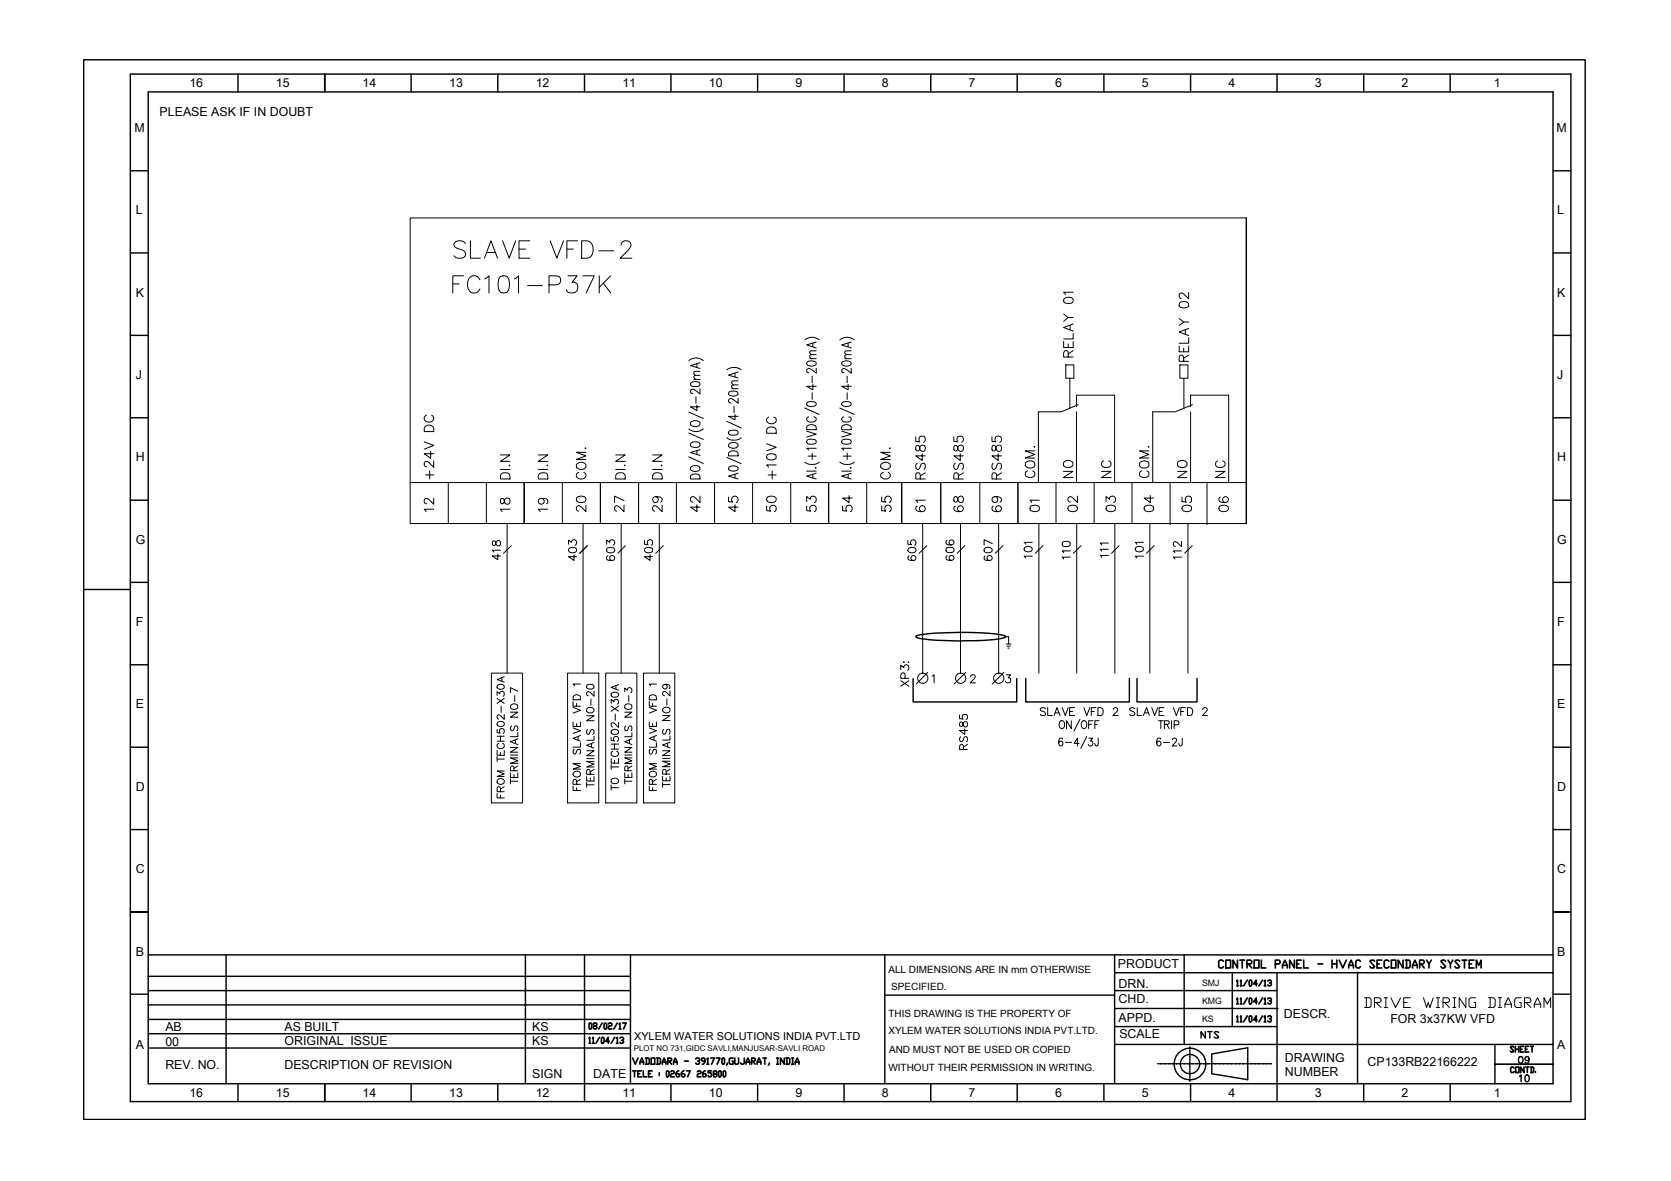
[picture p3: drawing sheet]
<svg xmlns="http://www.w3.org/2000/svg" width="297mm" height="210mm" viewBox="0 0 297 210" stroke-linecap="round" stroke-linejoin="round" font-family="sans-serif">
<!-- layer: 0 -->
<g fill="none" stroke="#000" stroke-width=".25">
<path d="M14.9 10.6h266.9v188.4h-266.9zM23.2 13.2h256v182.6h-256zM26.3 16.3h249.8v176.3h-249.8zM42.3 13.2v3.1M57.7 13.2v3.1v-3.1M73.1 13.2v3.1M88.5 13.2v3.1M103.9 13.2v3.1M119.3 13.2v3.1M134.7 13.2v3.1M150 13.2v3.1M165.5 13.2v3.1"/>
<path d="M180.8 13.2v3.1M196.2 13.2v3.1M211.6 13.2v3.1M227 13.2v3.1M242.4 13.2v3.1M257.8 13.2v3.1M23.2 30.4h3.1M221.5 38.7v54.3M276.1 30.4h3.1M23.2 59.6h3.1M23.2 45h3.1M276.1 59.6h3.1"/>
<path d="M276.1 45h3.1M23.2 74.3h3.1M276.1 74.3h3.1M23.2 88.9h3.1M276.1 88.9h3.1M14.9 104.8h8.3M23.2 118.2h3.1M23.2 103.5h3.1M162.8 113.1l.3-.2a54.7 54.7 0 0 1 15.2 0l.5 .3a9.6 9.6 0 0 1-4.2 .6 56.7 56.7 0 0 1-11.5-.4l-.3-.2zM276.1 118.2h3.1M276.1 103.5h3.1M23.2 132.8h3.1"/>
<path d="M162.3 120.6v4.2h18.4v-4.2M182.3 120.6v4.2h18.5v-4.2M202.1 120.6v4.2h10.7v-4.2M276.1 132.8h3.1M23.2 147.4h3.1M276.1 147.4h3.1M23.2 176.7h3.1M26.3 162.1h-3.1h3.1M26.3 173.5h85.8M26.3 176.1h85.8M26.3 178.6h85.8M26.3 169.7h249.8"/>
<path d="M40.2 169.7v22.9M93.4 169.7v22.9M103.9 169.7v26.1M112.1 169.7v22.9M157.3 169.7v22.9M157.3 176.9h40.8M198.1 176.1h28.9M198.1 172.9h78M198.1 179.2h29.1M198.1 169.8v22.8M210.5 169.7v15.9M219 173.1v9.4"/>
<path d="M227 172.9v22.9M241.3 172.8v19.8M276.1 176.7h3.1M279.2 162.1h-3.1h3.1M26.3 181.2h85.8M26.3 183.7h85.8M26.3 186.3h85.8M42.3 192.6v3.2M57.7 192.6v3.2v-3.2M73.1 192.6v3.2M88.5 192.6v3.2M119.3 192.6v3.2"/>
<path d="M134.7 192.6v3.2M150 192.6v3.2M165.5 192.6v3.2M180.8 192.6v3.2M196.2 192.6v3.2M198.1 182.5h28.9M198.1 185.6h78M205.8 189.1h.2M206.2 189.1h.1M206.3 189.1h.4M206.9 189.1h.1M207.1 189.1h.3"/>
<path d="M207.6 189.1h.1M207.7 189.1h.4M208.3 189.1h.1M208.5 189.1h.3M209 189.1h.1M209.1 189.1h.4M209.6 189.1h.1M209.9 189.1h.3M210.4 189.1h.1M210.5 189.1h.4M211 189.1h.1M211.2 189.1h.4"/>
<path d="M211.5 186.1v.3M211.5 186.6v.4M211.5 187.2v.3M211.5 187.7v.3M211.5 188.2v.3M211.5 188.7v.4M211.5 189.2v.4M211.5 189.7v.4M211.5 190.3v.3M211.5 190.8v.3M211.5 191.3v.3M211.5 191.9v.3"/>
<path d="M211.6 192.6v3.2M211.8 189.1h.1M211.9 189.1h.4M212.4 189.1h.1M212.6 189.1h.4M213.2 189.1h.1M213.3 189.1h.4M213.8 189.1h.1M214 189.1h.3M214.3 183.3v1.2l-.8-1.2v1.2M214.6 189.1h.1M214.7 183.3h.7"/>
<path d="M214.7 189.1h.4M215.1 183.3v1.2M215.2 189.1h.1M215.4 187.3l6.4-1.1v5.7l-6.4-1.1zM215.4 189.1h.3M215.9 189.1h.1M216.1 189.1h.4M216.6 189.1h.1M216.6 183.5l-.2-.2h-.4l-.2 .2 .8 .8-.2 .2h-.4l-.2-.2M216.8 189.1h.3M217.3 189.1h.1M217.5 189.1h.4"/>
<path d="M218 189.1h.1M218.2 189.1h.3M218.7 189.1h.1M218.9 189.1h.3M219.4 189.1h.1M219.6 189.1h.3M220.1 189.1h.1M220.3 189.1h.3M220.8 189.1h.1M221 189.1h.3M221.5 189.1h.1M221.7 189.1h.3"/>
<path d="M222.2 189.1h.1M222.3 189.1h.4M222.9 189.1h.1M223.1 189.1h.3M223.6 189.1h.1M223.7 189.1h.4M224.3 189.1h.1M224.5 189.1h.3M225 189.1h.1M225.1 189.1h.4M225.7 189.1h.1M225.9 189.1h.1"/>
<path d="M242.4 192.6v3.2M257.8 192.6v3.2M265.7 185.6v7M270.1 191.3l.3-.2v1.2M270.1 187.8h.3a.68 .68 0 0 1 0 1.2l-.3-.1-.1-.1-.1-.5zM271.2 191.1h.2a.65 .65 0 0 1 .4 .6 .65 .65 0 0 1-.4 .6 .77 .77 0 0 1-.2-1.2zM271.8 188.2a.36 .36 0 0 1-.5 .3 .36 .36 0 0 1-.1-.6 .36 .36 0 0 1 .6 .1v.2a.54 .54 0 0 1-.5 .8l-.2-.2"/>
<circle cx="211.5" cy="189.1" r="1.71"/>
<circle cx="211.5" cy="189.1" r="2.81"/>
</g>
<!-- layer: TEXT -->
<g fill="none" stroke="#000" stroke-width=".3">
<path d="M217.5 170.9l-.2-.3h-.5l-.2 .3v.9l.2 .2h.5l.2-.2M217.9 170.6h.9v1.4h-.9zM219.9 174.4l.1-.2v1M219.9 177.5l.1-.1v1M219.9 175.2h.2M219.9 178.4h.2M220 170.6v1.4l-.8-1.4v1.4M220.4 170.6h.8M220.5 174.4l.1-.2v1M220.5 177.5l.1-.1v1M220.5 175.2h.3M220.5 178.4h.3"/>
<path d="M220.8 170.6v1.4M221.7 171.3h.6l.2-.2v-.2l-.2-.3h-.6v1.4M221.7 174.2l-.6 1M221.7 177.4l-.6 1M221.9 171.3l.6 .7M222.2 174.2l.3 .2v.6l-.2 .2-.2-.2v-.6zM222.2 177.4l.3 .1v.7l-.2 .2h-.1l-.1-.2v-.7zM222.9 170.6h.9v1.4h-.9zM223.4 174.9h-.6l.5-.7v1M223.4 178.1h-.6l.5-.7v1M224.2 170.6v1.4h.8M224.4 174.2l-.6 1"/>
<path d="M224.4 177.4l-.6 1M224.7 174.4l.2-.2v1M224.7 177.5l.2-.1v1M224.7 175.2h.3M224.7 178.4h.3M225.4 174.4l.1-.2h.3l.2 .2v.1l-.3 .2M225.4 177.5l.1-.1h.3l.2 .1v.2l-.3 .2M225.8 174.7l.2 .2-.2 .3h-.3l-.1-.2M225.8 177.9l.2 .2-.2 .3h-.3l-.1-.2M226.7 171.3h.6l.3-.2v-.2l-.3-.3h-.6v1.4M228 172v-.4l.4-1 .4 1v.4M228 171.6h.8"/>
<path d="M230.1 170.6v1.4l-.9-1.4v1.4M230.5 171.3h.4M231.3 170.6h-.8v1.4h.8M231.7 170.6v1.4h.9M234.3 171.3h.8M236.8 171.3h.8M236.8 170.6v1.4M237.6 170.6v1.4M238.1 170.6l.6 1.4 .6-1.4M239.7 172v-.4l.5-1 .4 1v.4M239.7 171.6h.9M241.8 170.9l-.1-.3h-.5l-.2 .3v.9l.2 .2h.5l.1-.2"/>
<path d="M244.4 170.9l-.2-.3h-.5l-.2 .3 .9 .9-.2 .2h-.5l-.2-.2M244.8 171.3h.4M245.6 170.6h-.8v1.4h.8M246.9 170.9l-.2-.3h-.4l-.2 .3v.9l.2 .2h.4l.2-.2M247.3 170.6h.8v1.4h-.8zM249.4 170.6v1.4l-.8-1.4v1.4M249.8 170.6h.7l.2 .3v.9l-.2 .2h-.7M250 170.6v1.4M251.1 172v-.4l.4-1 .4 1v.4M251.1 171.6h.8M252.4 171.3h.6l.2-.4-.2-.3h-.6v1.4M252.6 171.3l.6 .7"/>
<path d="M253.6 170.6l.4 .7v.7M254.4 170.6l-.4 .7M257 170.9l-.2-.3h-.5l-.2 .3 .9 .9-.2 .2h-.5l-.2-.2M257.4 170.6l.4 .7v.7M258.2 170.6l-.4 .7M259.5 170.9l-.2-.3h-.5l-.2 .3 .9 .9-.2 .2h-.5l-.2-.2M259.9 170.6h.8M260.3 170.6v1.4M261.2 171.3h.4M262 170.6h-.8v1.4h.8M262.4 172v-1.4l.5 1 .4-1v1.4M104.7 184.5l.1-.1v1"/>
<path d="M104.7 185.4h.3M104.8 181.8l.4 .2v.7l-.2 .2-.3-.2v-.7zM105.3 184.5l.2-.1v1M105.3 185.4h.3M105.6 182.3l-.1-.3 .1-.2h.3l.2 .4-.2 .1h-.3l-.1 .2 .1 .4h.3l.2-.2-.2-.4M106.6 184.4l-.7 1M107 184.4l.4 .1v.8l-.2 .1-.3-.1v-.8zM107 181.8l-.6 1.1M107.4 182l.1-.2 .3 .2v.7l-.1 .2-.3-.2zM108.1 182l.2-.2h.3l.2 .2-.2 .3h-.3l-.2 .2v.4h.7M108.3 185.1h-.6l.4-.7v1M109.3 184.4l-.7 1"/>
<path d="M109.6 184.5l.1-.1v1M109.6 185.4h.3M109.7 181.8l-.6 1.1M110 182l.2-.2v1.1M110 182.9h.4M110.2 184.5l.2-.1h.3l.1 .1-.1 .4h-.2M110.7 184.9l.1 .2-.1 .3h-.3l-.2-.1M110.7 181.8h.6l-.5 1.1M112.5 188l.4 1.1 .5-1.1M112.5 190.3h.6M112.8 190.3v1.1M113.4 190.8h.3"/>
<path d="M113.8 189.1v-.3l.3-.8 .3 .8v.3M113.8 188.8h.6M114 190.3h-.6v1.1h.6M114.4 190.3v1.1h.6M114.7 188h.5l.2 .2v.7l-.2 .2h-.5M114.9 188v1.1M115.3 190.8h.3M115.8 188h.6v1.1h-.6zM115.9 190.3h-.6v1.1h.6M116.7 188h.5l.2 .2v.7l-.2 .2h-.5M116.9 188v1.1M117.2 190.7v.1"/>
<path d="M117.2 191v.2M117.7 189.1v-.3l.3-.8 .4 .8v.3M117.7 188.8h.7M118.6 190.3l.3 .2v.7l-.1 .2h-.2l-.1-.2v-.7zM118.7 188.6h.5l.2-.4-.2-.2h-.5v1.1M118.9 188.6l.5 .5M119.2 190.5l.2-.2h.3l.2 .2-.2 .3h-.3l-.2 .2v.4h.7M119.7 189.1v-.3l.3-.8 .4 .8v.3M119.7 188.8h.7M120.7 190.3h-.2l-.3 .4 .1 .7h.4l.1-.2-.1-.4h-.5M121.6 190.3h-.2l-.3 .4v.5l.2 .2h.3l.2-.4-.2-.2h-.5M121.7 188.6h.7"/>
<path d="M122.1 190.3h.6l-.5 1.1M123.7 188.2l.1-.2h.4l.1 .2-.1 .4h-.2M124 190.5l.1-.2h.3l.2 .2-.2 .3h-.3l-.1 .2v.4h.6M124.2 188.6l.1 .2-.1 .3h-.4l-.1-.2M125.3 188.6h-.4l-.2-.4 .2-.2h.3l.1 .2v.6l-.3 .3h-.1M125.4 190.3l-.5 .4v.5l.2 .2h.3l.1-.4-.1-.2h-.5M125.7 188.2l.1-.2v1.1M125.7 189.1h.3M126.3 188h.7l-.5 1.1M126.5 190.3h-.6v.4h.4l.2 .1-.2 .6h-.3l-.1-.2M127 190.8l-.2-.3 .2-.2h.3l.1 .4-.6 .3 .2 .4h.3l.1-.2-.1-.4M127.3 188h.7l-.5 1.1"/>
<path d="M127.7 190.5l.2-.2 .3 .2v.7l-.1 .2h-.2l-.2-.2zM128.3 188.2l.2-.2 .3 .2v.7l-.1 .2h-.2l-.2-.2zM128.5 190.5l.2-.2 .3 .2v.7l-.2 .2-.3-.2zM129.3 188.9l-.2 .4M130.3 188h-.5l-.2 .2v.7l.2 .2h.5v-.5h-.2M130.6 188v.9l.2 .2h.3l.2-.2v-.9M132.3 188v.9l-.2 .2h-.3l-.2-.2M132.6 189.1v-.3l.3-.8 .4 .8v.3M132.6 188.8h.7M133.6 188.6h.5l.2-.2-.2-.4h-.5v1.1M133.8 188.6l.5 .5M134.6 189.1v-.3l.3-.8 .4 .8v.3"/>
<path d="M134.6 188.8h.7M135.6 188h.6M135.9 188v1.1M136.8 188.9l-.2 .4M138.1 189.1h.3M138.1 188h.3M138.2 188v1.1M139.4 188v1.1l-.7-1.1v1.1M139.7 188h.5l.2 .2v.7l-.2 .2h-.5M139.9 188v1.1M140.7 189.1h.4M140.7 188h.4"/>
<path d="M140.9 188v1.1M141.4 189.1v-.3l.3-.8 .3 .8v.3M141.4 188.8h.6M219.9 180.7l.1-.1v1M219.9 181.6h.2M220.5 180.7l.1-.1v1M220.5 181.6h.3M221.7 180.6l-.6 1M222.2 180.6l.3 .1v.7l-.2 .2-.2-.2v-.7zM223.4 181.3h-.6l.5-.7v1M224.4 180.6l-.6 1M224.7 180.7l.2-.1v1"/>
<path d="M224.7 181.6h.3M225.4 180.7l.1-.1h.3l.2 .1v.2l-.3 .2M225.8 181.1l.2 .2-.2 .3h-.3l-.1-.2M265.7 189.1h10.4M269.1 186.1l-.1-.1h-.3l-.2 .1 .6 .7-.1 .2h-.3l-.2-.2M269.1 189.8l-.1-.1h-.3l-.2 .1v.7l.2 .1h.3l.1-.1M269.4 186v1M269.4 186.5h.6M269.4 189.7h.6v.9h-.6zM270 186v1M270.3 186.5h.3M270.9 186h-.6v1h.6"/>
<path d="M270.9 189.7v.9l-.6-.9v.9M271.2 186.5h.3M271.2 189.7h.6M271.5 189.7v.9M271.8 186h-.6v1h.6M272 186h.6M272.1 189.7h.4l.1 .1v.7l-.1 .1h-.4M272.2 189.7v.9M272.3 186v1M272.9 190.5v.1"/>
</g>
<!-- layer: 0 -->
<g fill="none" stroke="#000" stroke-width=".18">
<path d="M221.5 38.7h-148.6v54.3h148.6M80.5 50.5h1.1M82.4 49h-1.9v3.1M82.7 43.3a1.28 1.28 0 0 0-2 0 .75 .75 0 0 0 .6 .9l.8 .2a.82 .82 0 0 1 .6 1.1 1.36 1.36 0 0 1-2 0M83.6 42.8v3.1h1.8M85.3 49.7a1.14 1.14 0 0 0-1.3-.7 1.14 1.14 0 0 0-.9 1.2 1.4 1.4 0 0 0 1.5 1.9l.3-.2 .4-.5M86.1 45.9l1.2-3.1 1.1 3.1M86.2 49.6l.7-.6v3.1M86.5 44.9h1.5M89 49.1a1.07 1.07 0 0 1 1.4 .5 2.75 2.75 0 0 1-.3 2.3 1.05 1.05 0 0 1-1.4-.4 2.68 2.68 0 0 1 .3-2.4zM89.3 42.8l1.2 3.1 1.2-3.1M91.5 49.6l.7-.6v3.1"/>
<path d="M92.3 44.3h1.1M93.8 50.8h2.6M94.2 42.8h-1.9v3.1h1.9M97.6 50.6h1.3a.84 .84 0 0 0 .8-1l-.3-.5-.5-.1h-1.3v3.1M97.8 42.8l1.2 3.1 1.2-3.1M100.8 44.3h1.1M101 49h1.6l-.9 1.2a.99 .99 0 0 1 1 1.1 .99 .99 0 0 1-1.3 .8l-.4-.2-.3-.4M102.7 42.8h-1.9v3.1M103.4 42.8h1a1.75 1.75 0 0 1 .4 3l-.4 .1h-1zM103.6 49h2l-1.4 3.1M106.4 44.6h2.7M106.5 49v3.1"/>
<path d="M107.2 50.3l1.4 1.8M108.6 49l-2.1 2.1M110.4 43.6a.72 .72 0 0 1 .6-.8 .93 .93 0 0 1 1.2 .6v.3l-.5 .7-1.4 1.5h2M189.1 55.8l.8 .6-.8 .7M189.2 53.1a1.08 1.08 0 0 1 1.6 .2l-.1 .4-.2 .2h-1.1a.54 .54 0 0 1-.2-.8zM189.9 56.4h.9M190.2 57.8v.8M190.8 59.3v.9h-1.7M190.8 57.6l-1.7 .6 1.7 .6M190.8 51.9h-1.7l.3 .4M209.6 56.6l.8 .6-.8 .7M209.7 53.8a1.06 1.06 0 0 1 1.6 .3v.2a1 1 0 0 1-1.7 0z"/>
<path d="M210.4 57.2h.9M210.7 58.6v.8M211.3 58.4l-1.7 .6 1.7 .6M211.3 52v1.1l-.8-.8a.55 .55 0 0 0-.8-.1l-.1 .5 .1 .3h.3M75.4 78.5l1.7 .7-1.7 .6M75.5 75.9a.94 .94 0 0 1 1.6 .2v.6h-1.7zM75.8 73.8a.63 .63 0 0 0-.4 .7 .63 .63 0 0 0 .6 .5 .75 .75 0 0 0 .8-.2 .75 .75 0 0 0 .2-.8l-.3-.2M104.1 79.6l.1 .1h-.2M122.4 76.2a1.99 1.99 0 0 0 2.6 0M122.4 64.1a1.99 1.99 0 0 1 2.6 0M122.4 77l2.6 1.1M122.4 73.2l2.6 1.2"/>
<path d="M122.8 78.8a1.13 1.13 0 0 1 1.6 .1 .9 .9 0 0 1-1.4 .5l-.3-.2zM122.8 75a1.13 1.13 0 0 1 1.6 .1v.3a1.09 1.09 0 0 1-1.7 0zM122.8 68a1.23 1.23 0 0 1 1.6 .2l-.1 .3-.6 .2a.79 .79 0 0 1-1-.4zM123.3 67.4h1.1M123.7 70.5v1.2M123.9 72v1l-1.2-.7h1.7M123.9 64.6v.7M124.4 79.9l-1.7 .5 1.7 .5M124.4 69.1v.9l-1-.8a.41 .41 0 0 0-.6 .2 .41 .41 0 0 0 .3 .5h.1M124.4 66.7l-1 .1-.1 .3 .3 .3M124.4 66l-1 .1-.1 .3 .3 .3M124.4 64.5l-1.7 .5 1.7 .5"/>
<path d="M129.2 77.8a2.09 2.09 0 0 0 2.6 0M129.2 65.7a2.09 2.09 0 0 1 2.6 0M129.2 74.9l2.6 1.2M129.6 78.9a1.13 1.13 0 0 1 1.6 .1 .9 .9 0 0 1-1.4 .5l-.3-.2zM129.6 76.6l.6-.1a.72 .72 0 0 1 1 .5 .79 .79 0 0 1-1 .3l-.6-.1zM129.6 69.7l.6-.2a.72 .72 0 0 1 1 .5 1.12 1.12 0 0 1-1.7 0zM130.1 69.1h1.1M130.5 72.2v1.2M130.7 73.7v.9l-1.2-.6h1.7M130.7 66.3v.7M131.2 70.8v.9l-.8-.7a.5 .5 0 0 0-.9 .1l.1 .4 .3 .1M131.2 68.4l-1.1 .1v.3l.3 .3"/>
<path d="M131.2 67.7h-1.1v.4l.3 .3M131.2 66.1l-1.7 .6 1.7 .5M136.3 78.9l1.7 .6-1.7 .6M136.4 76.2a.92 .92 0 0 1 1.1-.2 .92 .92 0 0 1 .5 1h-1.7zM136.7 74.1a.58 .58 0 0 0-.3 .9 1.01 1.01 0 0 0 1.6-.2l-.1-.5-.3-.2M143.1 60.4a2 2 0 0 1 2.5 0M143.1 72.5l2.5 1.2M143.4 76.6l1.7 .6-1.7 .5M143.5 78.2l.6-.1a.72 .72 0 0 1 1 .5 .79 .79 0 0 1-1 .4l-.4-.1a.43 .43 0 0 1-.2-.7zM143.5 75.7a1.05 1.05 0 0 1 1.6 .2v.5h-1.7zM143.5 71.5l.6-.1a.72 .72 0 0 1 1 .5 1.12 1.12 0 0 1-1.7 0zM143.5 64.3a1.23 1.23 0 0 1 1.6 .2v.1a1.05 1.05 0 0 1-1.7 0z"/>
<path d="M143.8 74.1a.43 .43 0 0 0-.3 .7 1.13 1.13 0 0 0 1.6-.2 .45 .45 0 0 0-.4-.5M143.9 63.8h1.2M144.4 66.8v1.2M144.4 69.8v1.2M144.5 68.3v1l-1.1-.6h1.7M144.5 61v.6M145.1 79.7h-1.7l.3 .3M145.1 65.4v.9a2.21 2.21 0 0 0-1.4-.8l-.3 .2v.3l.4 .3M145.1 63l-1.1 .1-.1 .4 .4 .3M145.1 62.4h-1.1l-.1 .3 .4 .3M145.1 60.8l-1.7 .5 1.7 .5M149.3 60.4a2 2 0 0 1 2.6 0"/>
<path d="M149.3 72.5l2.6 1.2M149.6 76.6l1.7 .6-1.7 .5M149.7 78.2l.6-.1a.72 .72 0 0 1 1 .5 .79 .79 0 0 1-1 .4l-.6-.2zM149.7 75.7a1.05 1.05 0 0 1 1.6 .2v.5h-1.7zM149.7 71.5l.6-.1a.72 .72 0 0 1 1 .5 1.12 1.12 0 0 1-1.7 0zM149.7 64.3a1.23 1.23 0 0 1 1.6 .2v.1a1.05 1.05 0 0 1-1.7 0zM150 74.1a.43 .43 0 0 0-.3 .7 1.13 1.13 0 0 0 1.6-.2 .45 .45 0 0 0-.4-.5M150.2 63.8h1.1M150.6 66.8v1.2M150.6 69.8v1.2M150.8 68.3v1l-1.2-.6h1.7M150.8 61v.6"/>
<path d="M151.3 79.7h-1.7l.4 .3M151.3 65.4v.9l-.8-.6a.53 .53 0 0 0-.9 0l.1 .4 .3 .2M151.3 63l-1 .1-.1 .4 .3 .3M151.3 62.4h-1l-.1 .3 .3 .3M151.3 60.8l-1.7 .5 1.7 .5M158.2 79.6v.2l-.1-.1M162.8 77.6v.8l.7 .1a.59 .59 0 0 1 0-.9 .59 .59 0 0 1 .9 .2 .59 .59 0 0 1-.2 .8M162.9 79.2a.6 .6 0 0 0 .1 .9h.4v-.2a.68 .68 0 0 1 .8-.8l.1 .1a.6 .6 0 0 1 .2 .6 .6 .6 0 0 1-.6 .4 .83 .83 0 0 1-.5-1zM169.6 77.6v.8l.7 .1a.59 .59 0 0 1 0-.9 .59 .59 0 0 1 .8 .2 .59 .59 0 0 1-.2 .8M169.6 79.2a.6 .6 0 0 0 .2 .9l.4-.2a.68 .68 0 0 1 .7-.8l.2 .1a.6 .6 0 0 1 .2 .6 .6 .6 0 0 1-.6 .4 .71 .71 0 0 1-.5-.8l-.2-.2zM176.3 77.6v.8l.8 .1a.58 .58 0 0 1-.1-.8 .58 .58 0 0 1 .9 .1 .58 .58 0 0 1-.2 .8M176.4 79.2a.65 .65 0 0 0 .1 .9h.2a.81 .81 0 0 0 .4-.8 .48 .48 0 0 1 .5-.2 .48 .48 0 0 1 .4 .4v.3a.49 .49 0 0 1-.5 .4 .49 .49 0 0 1-.4-.4l-.1-.4a.33 .33 0 0 0-.6-.2z"/>
<path d="M183.9 79.3l.1 .1h-.2M189.1 60.7v1.1h1.7v-1.1M189.5 64.9h1.4v2.3h-1.4zM189.9 63.5l-.1-1-.4-.2-.2 .2-.1 .2v.8h1.7M189.9 61.1v.7M190.2 67.2v5.4M190.8 62.3l-.9 .6M191.4 72.3v-2.1h6.7v15.5M191.4 73.2v12.5M191.7 71.9l-3 1.3h-4.1v12.5M204.2 79.3v.2l-.1-.1M209.6 61.5v1h1.7v-1"/>
<path d="M209.7 64.9h1.5v2.3h-1.5zM210.4 64.2v-.7a.4 .4 0 0 0-.4-.4 .4 .4 0 0 0-.4 .4v.7h1.7M210.4 61.9v.6M210.5 67.2v5.4M211.3 60v1h-1.7M211.3 63.1l-.9 .6M211.6 72.3v-2.1h6.8v15.5M211.6 73.2v12.5M212 71.9l-3.1 1.3h-4v12.5M72.9 85.8h148.6M75.7 84.4h1.4M76.4 83.7v1.4"/>
<path d="M76.6 80.2v1.2l-1.2-.8h1.7M77.1 81.9v1.2l-1.2-1.1-.3 .1a.51 .51 0 0 0 .1 .9h.1M77.1 90.5h-1.7l.3 .4M77.1 88.5v1.1l-1.2-1a.39 .39 0 0 0-.5 .3l.1 .5 .3 .1M79.7 85.8v7.2M86.5 85.8v7.2M89 80.9h1.6l-1.6 1.1h1.6M89 83.4h1.6M89 88.6a.65 .65 0 0 0 .2 .9h.1a.81 .81 0 0 0 .5-.8 .48 .48 0 0 1 .5-.2 .48 .48 0 0 1 .3 .4v.3a.49 .49 0 0 1-.5 .4 .49 .49 0 0 1-.4-.4l-.2-.6zM89.2 84.2a.93 .93 0 0 1 1.1-.1 .93 .93 0 0 1 .3 1h-1.6v-.5zM90.1 93v26.6M90.6 82.6v.1h-.1"/>
<path d="M90.6 90.5h-1.6l.3 .4M90.9 97l-1.4 1.3M93.2 85.8v7.2M95.7 80.9h1.7l-1.7 1.1h1.7M95.7 83.4h1.7M95.8 84.3a.96 .96 0 0 1 1.6 .3v.5h-1.7zM96.3 88.6a.52 .52 0 0 1 .3 .8 .52 .52 0 0 1-.8 .1 .52 .52 0 0 1 .1-.9h1.2a.52 .52 0 0 1 .1 .9M97.3 82.6l.1 .1h-.1M97.4 90.5h-1.7l.3 .4M100 85.8v7.2M102.5 82.5a1.01 1.01 0 0 1 1.7 .1 .85 .85 0 0 1-.9 .9 .85 .85 0 0 1-.8-.9zM102.5 88.4a1.08 1.08 0 0 1 1.7 .2l-.1 .5a1.05 1.05 0 0 1-1.6-.3z"/>
<path d="M102.9 83.9a.61 .61 0 0 0-.4 .7 .61 .61 0 0 0 .6 .5h.4a.61 .61 0 0 0 .7-.5 .61 .61 0 0 0-.4-.7M103.6 93v26.6M104.2 80.4h-1.7l1.7 .6-1.7 .7h1.7M104.2 89.8v1.1l-1.2-1-.4 .1a.51 .51 0 0 0 .2 .8h.1M104.4 97l-1.3 1.3M106.7 93v-7.2v7.2M106.7 85.8v7.2M109.4 80.9h1.7l-1.7 1.1h1.7M109.4 83.4h1.7M109.5 84.3a.92 .92 0 0 1 1.2-.2 .92 .92 0 0 1 .4 1h-1.7zM110.4 93v26.6M110.9 89.8v1.1l-1-.9h-.5a.51 .51 0 0 0 .2 .8"/>
<path d="M110.9 89l-1.7-.8v1.1M111.1 82.6v.1h-.1M111.2 97l-1.4 1.3M113.5 85.8v7.2M116 80.9h1.7l-1.7 1.1h1.7M116 83.4h1.7M116.2 84.2a.93 .93 0 0 1 1.1-.1 .93 .93 0 0 1 .4 1h-1.7v-.5zM116.6 88.3a.53 .53 0 0 1 .4 .7 .53 .53 0 0 1-.8 .2 .53 .53 0 0 1 0-.9 1.24 1.24 0 0 1 1.5 .4l-.1 .5h-.2M117.2 93v26.6M117.6 82.6l.1 .1h-.2M117.7 89.8v1.1l-.8-.8a.55 .55 0 0 0-.8-.1l-.1 .5 .1 .3h.3M117.9 97l-1.3 1.3"/>
<path d="M120.2 85.8v7.2M122.4 81.2l2.6 1.2M122.8 84.5a1.05 1.05 0 0 1 1.6 .2v.4h-1.7zM122.8 83a1.13 1.13 0 0 1 1.6 .1 .87 .87 0 0 1-1.4 .6l-.3-.3zM123.9 89.7v1.2l-1.2-.8h1.7M123.9 80.1v.7M124.4 88.2v1.1l-.8-.8a.48 .48 0 0 0-.4-.2 .48 .48 0 0 0-.5 .3l.1 .5 .4 .1M127 85.8v7.2M129.2 81.3l2.6 1.1M129.5 88.3v.9h.7a.6 .6 0 0 1 0-.9 .6 .6 0 0 1 .9 .1 .6 .6 0 0 1-.2 .9M129.6 83a1.17 1.17 0 0 1 1.6 .2v.2a1.12 1.12 0 0 1-1.7 0zM129.6 80.4a1.08 1.08 0 0 1 1.6 .2v.4h-1.7z"/>
<path d="M130.7 89.7v1.2l-1.2-.8h1.7M130.7 84.3v.7M131.2 84.1l-1.7 .5 1.7 .5M133.8 85.8v7.2M136.3 90v.8h.7a.6 .6 0 0 1 0-.9 .6 .6 0 0 1 .9 .2 .6 .6 0 0 1-.3 .8M136.4 80.9a1.44 1.44 0 0 1 1.5 0 .53 .53 0 0 1-.3 .8 1.45 1.45 0 0 1-1.2-.2zM136.4 88.4a1.08 1.08 0 0 1 1.6 .2v.2a.95 .95 0 0 1-1.7 0zM136.5 84.4h1.5M137.3 83.7v1.4M138 82.6h-1.7l.3 .5M140.6 85.8v7.2M143.1 82.1a2.16 2.16 0 0 0 2.5 0"/>
<path d="M143.4 90v.8h.7a.6 .6 0 0 1 0-.9 .6 .6 0 0 1 .9 .2 .6 .6 0 0 1-.2 .8M143.4 89.2v-.9l.6 .4a.57 .57 0 0 1 1-.4 .57 .57 0 0 1-.2 1M143.4 83.7h1.7M143.7 81.1h1.4M144.4 80.5v1.2M144.5 84.3v.7M145 83.1v.1l-.1-.1M145.1 84.1l-1.7 .5 1.7 .5M147.3 85.8v7.2M149.3 82.1a2.16 2.16 0 0 0 2.6 0M149.6 83.7h1.7M149.8 90v.8h.7a.61 .61 0 0 1 0-.9 .61 .61 0 0 1 .9 .1 .61 .61 0 0 1-.2 .9"/>
<path d="M149.9 81.1h1.4M150.6 80.5v1.2M150.8 84.3v.7M150.9 88.1v1.2l-1.1-.8h1.7M151.2 83.1v.1l-.1-.1M151.3 84.1l-1.7 .5 1.7 .5M154.1 85.8v7.2M156.6 82.5a1.01 1.01 0 0 1 1.7 .1 .85 .85 0 0 1-.9 .9 .85 .85 0 0 1-.8-.9zM156.7 90v.8h.8a.6 .6 0 0 1-.1-.9 .6 .6 0 0 1 .9 .2 .6 .6 0 0 1-.2 .8M156.7 88.3v.9h.8a.6 .6 0 0 1-.1-.9 .6 .6 0 0 1 .9 .1 .6 .6 0 0 1-.2 .9M157 83.9a.61 .61 0 0 0-.4 .7 .61 .61 0 0 0 .6 .5h.4a.61 .61 0 0 0 .7-.5 .61 .61 0 0 0-.4-.7M158.3 80.4h-1.7l1.7 .6-1.7 .7h1.7"/>
<path d="M160.3 93v-7.2v7.2M163 82.3a.6 .6 0 0 0-.2 .6 .6 .6 0 0 0 .4 .5l.3-.3 .3-.6 .5-.2a.77 .77 0 0 1 0 1.1M163 90a.47 .47 0 0 0-.1 .7 1.24 1.24 0 0 0 1.5 0 .53 .53 0 0 0-.3-.8 .53 .53 0 0 0-.7 .4 .53 .53 0 0 0 .5 .6M163.6 85.1l-.1-.9-.2-.2-.3 .1-.2 .3v.7h1.7M163.9 80.6v1.2l-1.1-.8h1.7M164 93v26.6M164.5 88.9h-1.7l.3 .4M164.5 84l-.9 .6M164.7 97l-1.3 1.3M167.2 85.8v7.2M169.6 88.3a.55 .55 0 0 0 .4 .9l.2-.2a.63 .63 0 0 1 .2-.7 .63 .63 0 0 1 .7 0 .61 .61 0 0 1 .1 .6 .61 .61 0 0 1-.5 .4 1.03 1.03 0 0 1-.6-1zM169.8 82.3a.6 .6 0 0 0-.3 .6 .6 .6 0 0 0 .5 .5l.3-.3 .2-.6 .5-.2a.69 .69 0 0 1 0 1.1"/>
<path d="M169.8 90a.47 .47 0 0 0-.2 .7 .94 .94 0 0 0 1.7-.4 .53 .53 0 0 0-.6-.4 .53 .53 0 0 0-.5 .5 .53 .53 0 0 0 .5 .5M170.4 85.1l-.1-.9-.6-.1-.1 .3v.7h1.7M170.7 80.6v1.2l-1.1-.8h1.7M170.7 93v26.6M171.3 84l-.9 .6M171.5 97l-1.3 1.3M174.2 85.8v7.2M176.5 82.3a.63 .63 0 0 0 .2 1.1l.4-.3 .2-.6a.43 .43 0 0 1 .6 0 .74 .74 0 0 1-.1 .9M176.5 90a.51 .51 0 0 0 .1 .8 1 1 0 0 0 1.4-.4 .53 .53 0 0 0-.5-.5 .53 .53 0 0 0-.5 .5 .53 .53 0 0 0 .4 .5M176.9 88.3a.53 .53 0 0 1 .4 .7 .53 .53 0 0 1-.8 .2 .53 .53 0 0 1 0-.9 1.21 1.21 0 0 1 1.5 .4l-.1 .5h-.1M177.1 85.1v-.9l-.6-.1-.2 .3v.7h1.7M177.4 80.6v1.2l-1.1-.8h1.7"/>
<path d="M177.5 93v26.6M178 84l-.9 .6M178.3 97l-1.4 1.3M180.9 85.8v7.2M182.3 82.2a1.01 1.01 0 0 1 1.7 .2 .85 .85 0 0 1-.9 .8 .85 .85 0 0 1-.8-.8zM182.7 83.7a.61 .61 0 0 0-.4 .7 .61 .61 0 0 0 .6 .5h.4a.61 .61 0 0 0 .7-.5 .61 .61 0 0 0-.4-.7M183.1 90a1.32 1.32 0 0 1 1.6 0 .64 .64 0 0 1-.2 .8 1.4 1.4 0 0 1-1.4-.1zM184 80.1h-1.7l1.7 .7-1.7 .6h1.7M184.7 93v26.6M184.8 88.9h-1.7l.3 .4M185.4 97l-1.4 1.3M187.7 85.8v7.2"/>
<path d="M189 83.8h1.7l-1.7 1.1h1.7M189.1 82.1a1.01 1.01 0 0 1 1.6 .2 .85 .85 0 0 1-.8 .8 .85 .85 0 0 1-.9-.8zM189.9 90a1.08 1.08 0 0 1 1.6 .3l-.1 .4a1.05 1.05 0 0 1-1.6-.3zM191.4 93v26.6M191.5 88.2v1.1l-1.2-1h-.3a.51 .51 0 0 0 .2 .9h.1M192.2 97l-1.4 1.3M194.5 85.8v7.2M195.8 83.8h1.7l-1.7 1.1h1.7M196.2 81.9a.61 .61 0 0 0-.4 .7 .61 .61 0 0 0 .6 .5h.4a.61 .61 0 0 0 .7-.5 .61 .61 0 0 0-.4-.7M196.6 89.2v-.9l.6 .4a.57 .57 0 0 1 1-.4 .57 .57 0 0 1-.2 1M196.7 90a1.08 1.08 0 0 1 1.6 .3v.1a.95 .95 0 0 1-1.7 0zM198.2 93v26.6"/>
<path d="M198.9 97l-1.3 1.3M201.2 85.8v7.2M202.6 82.2a1.01 1.01 0 0 1 1.6 .2v.3a.94 .94 0 0 1-1.6 0zM203 83.7a.61 .61 0 0 0-.4 .7 .61 .61 0 0 0 .6 .5h.4a.61 .61 0 0 0 .6-.5 .61 .61 0 0 0-.4-.7M203.5 90a1.08 1.08 0 0 1 1.6 .3v.1a.95 .95 0 0 1-1.7 0zM204.2 80.1h-1.6l1.6 .7-1.6 .6h1.6M204.4 93v26.6M204.5 88.1v1.2l-1.1-.8h1.7M205.2 97l-1.4 1.3M208 85.9v7.3M209.3 83.8h1.7l-1.7 1.1h1.7M209.4 82.1a1.01 1.01 0 0 1 1.6 .2 .85 .85 0 0 1-.8 .8 .85 .85 0 0 1-.9-.8z"/>
<path d="M210.1 88.3v.9h.8a.6 .6 0 0 1 0-.9 .6 .6 0 0 1 .9 .1 .6 .6 0 0 1-.3 .9M210.2 90a1.32 1.32 0 0 1 1.6 0 .64 .64 0 0 1-.3 .8 .87 .87 0 0 1-1.4-.5zM211.2 93v26.6M211.9 97l-1.3 1.3M214.6 85.9v7.3M216.1 83.8h1.7l-1.7 1.1h1.7M216.5 81.9a.61 .61 0 0 0-.4 .7 .61 .61 0 0 0 .6 .5h.4a.61 .61 0 0 0 .7-.5 .61 .61 0 0 0-.4-.7M216.8 90a1.08 1.08 0 0 1 1.6 .3v.1a.95 .95 0 0 1-1.7 0zM216.9 88.3a.47 .47 0 0 0-.1 .8 .94 .94 0 0 0 1.6-.4 .53 .53 0 0 0-.6-.4 .53 .53 0 0 0-.5 .5 .53 .53 0 0 0 .5 .5M87.3 119.6h5.6v23.1h-5.6zM100.9 119.6h5.5v23.1h-5.5zM107.7 119.6h5.5v23.1h-5.5z"/>
<path d="M114.4 119.6h5.5v23.1h-5.5zM164.9 119.5l-2 2.1M171.7 119.5l-2.1 2.1M178.4 119.5l-2 2.1M178.8 113.2h.5v1.3M178.9 114.5h.8M179 114.9h.6M179.2 115.2h.2M242.6 177.3h.9l.2 .3v1.2l-.2 .3h-.9M242.9 177.3v1.8M244.3 178.2h.9l.3-.3v-.3l-.3-.3h-.9v1.8M244.6 178.2l.9 .9"/>
<path d="M246.1 177.3h.5M246.1 179.1h.5M246.4 177.3v1.8M247.2 177.3l.9 1.8 .9-1.8M249.5 178.2h.6M250.7 177.3h-1.2v1.8h1.2M253 177.3l.6 1.8 .3-.9 .3 .9 .6-1.8M255.3 177.3h.6M255.3 179.1h.6M255.6 177.3v1.8M256.5 178.2h.9l.3-.3v-.3l-.3-.3h-.9v1.8M256.8 178.2l.9 .9"/>
<path d="M258.2 177.3h.6M258.2 179.1h.6M258.5 177.3v1.8M260.6 177.3v1.8l-1.2-1.8v1.8M262.3 177.3h-.9l-.3 .3v1.2l.3 .3h.9v-.9h-.3M264.6 177.3h.9l.3 .3v1.2l-.3 .3h-.9M264.9 177.3v1.8M266.3 177.3h.6M266.3 179.1h.6M266.6 177.3v1.8M267.5 179.1v-.6l.6-1.2 .6 1.2v.6M267.5 178.5h1.2"/>
<path d="M270.4 177.3h-.8l-.3 .3v1.2l.3 .3h.8v-.9h-.3M271 178.2h.9l.2-.3v-.3l-.2-.3h-.9v1.8M271.3 178.2l.8 .9M272.7 179.1v-.6l.6-1.2 .6 1.2v.6M272.7 178.5h1.2M274.5 179.1v-1.8l.6 1.2 .5-1.2v1.8"/>
<circle cx="164" cy="120.5" r=".91"/>
<circle cx="170.8" cy="120.5" r=".91"/>
<circle cx="177.5" cy="120.5" r=".91"/>
</g>
<!-- layer: TXT -->
<g fill="none" stroke="#000" stroke-width=".18">
<path d="M87.6 96.2v.7h.4l.2-.4a.4 .4 0 0 1 .3-.4 .4 .4 0 0 1 .5 .3l-.2 .5a.54 .54 0 0 1-.5 0 .54 .54 0 0 1-.2-.5l-.2-.3zM88.5 98.5v1l-1-.7h1.5M89 97.8h-1.5l.3 .3M101.1 96.7v-.7l.5 .4a.48 .48 0 0 1 .8-.3 .48 .48 0 0 1-.2 .8M101.1 97.5a.89 .89 0 0 1 1.4 .2 .74 .74 0 0 1-.7 .6 .74 .74 0 0 1-.7-.6zM102 98.6v1l-.9-.7h1.4M107.8 96.7v-.7l.6 .4a.48 .48 0 0 1 .7-.4 .48 .48 0 0 1 0 .8l-.1 .1M107.9 97.5a.93 .93 0 0 1 1.4 .2 .78 .78 0 0 1-.7 .6 .78 .78 0 0 1-.8-.5zM108 98.8a.42 .42 0 0 0-.2 .4 .42 .42 0 0 0 .3 .4h1a.45 .45 0 0 0 .1-.8 .45 .45 0 0 0-.7 .2 .45 .45 0 0 0 .3 .6M114.6 96.1v.6l.6 .1a.51 .51 0 0 1 0-.8 .51 .51 0 0 1 .8 .2 .51 .51 0 0 1-.2 .7M114.7 97.5a1.1 1.1 0 0 1 1.3 0 .51 .51 0 0 1-.2 .7 .68 .68 0 0 1-.8 0 .68 .68 0 0 1-.3-.7zM115.5 98.6v1l-.9-.7h1.4"/>
<path d="M161.4 96.1v.6l.6 .1a.51 .51 0 0 1 0-.8 .51 .51 0 0 1 .8 .2 .51 .51 0 0 1-.2 .7M161.5 97.5a.89 .89 0 0 1 1.3 .2 .74 .74 0 0 1-.7 .6 .74 .74 0 0 1-.7-.6zM161.6 98.8a.41 .41 0 0 0-.1 .6l.9 .2a.45 .45 0 0 0 .4-.6 .45 .45 0 0 0-.8-.2 .45 .45 0 0 0 .2 .8h.2M168.2 97.5l.6-.2a.61 .61 0 0 1 .8 .5 .86 .86 0 0 1-1.4 0zM168.4 98.8h-.2a.51 .51 0 0 0 .2 .7 .84 .84 0 0 0 1.2-.3 .45 .45 0 0 0-.4-.5 .45 .45 0 0 0-.5 .4 .45 .45 0 0 0 .4 .5M168.4 96l-.2 .1a.51 .51 0 0 0 .2 .7 .84 .84 0 0 0 1.2-.4 .45 .45 0 0 0-.4-.4 .45 .45 0 0 0-.5 .4 .45 .45 0 0 0 .4 .5M175 97.5a.93 .93 0 0 1 1.4 .2 .78 .78 0 0 1-.7 .6 .78 .78 0 0 1-.8-.5zM175.1 98.8l-.1 .1a.51 .51 0 0 0 .2 .7h1a.45 .45 0 0 0 .1-.8 .45 .45 0 0 0-.7 .2 .45 .45 0 0 0 .3 .6M176.4 96.6l-1.5-.7v1M182.1 97.3a.89 .89 0 0 1 1.4 .2 .74 .74 0 0 1-.7 .6 .74 .74 0 0 1-.8-.6zM183.5 98.8h-1.5l.3 .4M183.5 96.4h-1.5l.3 .3"/>
<path d="M188.9 96.4l.5-.2a.62 .62 0 0 1 .9 .5 .82 .82 0 0 1-1.5 0zM190.3 99h-1.5l.3 .4M190.3 97.9h-1.5l.3 .4M197 98.7h-1.4l.2 .4M197 97.6h-1.4l.2 .4M197 96.5h-1.4l.2 .4M201.9 97.3a.89 .89 0 0 1 1.4 .2 .74 .74 0 0 1-.8 .6 .74 .74 0 0 1-.7-.6zM203.3 98.8h-1.5l.3 .4M203.3 96.4h-1.5l.3 .3M210 99h-1.4l.2 .4M210 97.9h-1.4l.2 .4M210 96.2v1l-.7-.7a.38 .38 0 0 0-.4-.3 .38 .38 0 0 0-.3 .4v.3l.3 .2"/>
<path d="M160.1 119v-.8l.6 .5a.47 .47 0 0 1 .5-.6 .47 .47 0 0 1 .4 .7l-.1 .2-.2 .1M160.7 117.6v.2zM161.4 117.7h.2zM178.9 119.9h.7l-.4 .6a.47 .47 0 0 1 .5 .4 .47 .47 0 0 1-.4 .5 .47 .47 0 0 1-.6-.3M88.4 133.4v.8h1.2v-.8M88.4 129.6v.6l.5 .1a.46 .46 0 0 1 0-.7 .46 .46 0 0 1 .7 .1 .46 .46 0 0 1-.2 .6M88.4 123.6v-.7l.4 .4a.44 .44 0 0 1 .7-.3 .44 .44 0 0 1-.1 .7M88.4 134.9h1.2M88.4 134.5v.8M88.4 131.7h1.2M88.4 130.9h1.2M88.4 124.1l1.2 .9"/>
<path d="M88.4 138.6a.66 .66 0 0 1 .8-.2 .66 .66 0 0 1 .4 .7 .66 .66 0 0 1-.8 .3 .66 .66 0 0 1-.4-.8zM88.4 128.4a.79 .79 0 0 1 1.2 .2v.3a.79 .79 0 0 1-1.2-.2zM88.4 121.8a.79 .79 0 0 1 1.2 .2v.3a.79 .79 0 0 1-1.2-.2zM88.7 132.1a.48 .48 0 0 0-.3 .6 .48 .48 0 0 0 .4 .4h.4a.48 .48 0 0 0 .4-.4 .48 .48 0 0 0-.3-.6M89 130.9v.8M89 133.7v.5M89.1 125.5v1.1M89.2 120.4v.7M89.6 137h-1.2l1.2 .5-1.2 .5h1.2M89.6 127v.8a1.67 1.67 0 0 0-1-.8l-.2 .2v.4l.3 .2M89.6 120.3l-1.2 .5 1.2 .4M89.6 139.8l-.6 .5"/>
<path d="M89.6 124.1l-1.2 .9M90.7 137.4v.8h1.3v-.8M90.7 132.8h1.3l-1.3 .9h1.3M90.7 126.6h1.3l-1.3 .9h1.3M90.7 138.9h1.3M90.7 134.2h1.3M90.7 138.4v.9M90.8 125.3a.66 .66 0 0 1 .8-.2 .66 .66 0 0 1 .4 .8 .71 .71 0 0 1-.8 .2 .71 .71 0 0 1-.5-.6zM90.9 129a.46 .46 0 0 0-.2 .5 .46 .46 0 0 0 .4 .4l.1-.1 .3-.7 .2-.1 .3 .2v.4l-.1 .3M91.4 137l-.1-.7-.4-.1-.2 .8h1.3M91.4 137.7v.5M91.5 123.6v1.1"/>
<path d="M91.6 131.5v.6M92 134.7h-1.3l1.3 .5-1.3 .5h1.3M92 131.3l-1.3 .5 1.3 .5M92 130.2v.7h-1.3M92 122.9l-1.3-.7v.9M92 136.1l-.6 .5M101.9 139.7v.8h1.3M101.9 129.4l1.3 .5-1.3 .4M101.9 128.3v.8h1.3v-.8M101.9 125.7l1.3 .5-1.3 .5M101.9 124.7v.8h1.3M102 137.3a.66 .66 0 0 1 .8-.2 .66 .66 0 0 1 .3 .7 .71 .71 0 0 1-.7 .3 .71 .71 0 0 1-.5-.6z"/>
<path d="M102 123.7a.71 .71 0 0 1 1.2 .3v.4h-1.3zM102.1 133.2a.47 .47 0 0 0-.3 .4 .47 .47 0 0 0 .4 .4l.2-.1 .1-.5 .3-.2 .3 .1 .1 .4-.2 .3M102.5 139.4v-.6l-.1-.2-.3-.1-.2 .3v.6h1.3M102.5 125v.5M102.5 128.6v.5M102.5 140v.5M102.8 130.9v.6M103.2 135.7h-1.3l1.3 .5-1.3 .5h1.3M103.2 132v.8h-1.3M103.2 130.7l-1.3 .5 1.3 .5M103.2 121.6h-1.3l.2 .3M103.2 138.5l-.7 .4"/>
<path d="M104.3 138v.8h1.3v-.8M104.3 133.4h1.3l-1.3 .9h1.3M104.3 127.2h1.3l-1.3 .9h1.3M104.3 139.5h1.3M104.3 139.1v.8M104.3 134.8h1.3M104.3 121.8l.5-.2a.55 .55 0 0 1 .8 .5 .8 .8 0 0 1-1.3 0zM104.5 129.7l-.2 .3 .2 .5 .3-.1 .3-.7h.3a.51 .51 0 0 1 0 .8M104.5 125.9a.63 .63 0 0 1 .7-.1 .63 .63 0 0 1 .3 .7 .66 .66 0 0 1-.8 .2 .66 .66 0 0 1-.4-.7zM104.9 137.6l-.1-.7-.3-.2-.2 .2v.7h1.3M104.9 138.3v.5M105 124.2v1.1"/>
<path d="M105.1 132.1v.7M105.6 135.3h-1.3l1.3 .5-1.3 .5h1.3M105.6 132l-1.3 .5 1.3 .5M105.6 130.9v.7h-1.3M105.6 122.9v.8l-.6-.6a.38 .38 0 0 0-.7 0 .38 .38 0 0 0 .3 .6M105.6 136.7l-.7 .5M108.6 134.8v.8h1.4v-.8M108.6 131v.6l.6 .1a.46 .46 0 0 1 0-.7 .46 .46 0 0 1 .6 .1 .46 .46 0 0 1-.1 .6M108.6 125v-.7l.5 .4a.42 .42 0 0 1 .6-.4 .42 .42 0 0 1 .2 .7l-.2 .1M108.6 140h1.4M108.6 135.9v.8M108.6 139.5v.9"/>
<path d="M108.6 136.3h1.4M108.6 133.1h1.4M108.6 132.2h1.4M108.6 125.5l1.4 .9M108.7 138.6a.65 .65 0 0 1 .8-.3 .65 .65 0 0 1 .4 .8 .66 .66 0 0 1-.8 .2 .66 .66 0 0 1-.4-.7zM108.7 129.8a.77 .77 0 0 1 1.3 .3l-.3 .4h-.3a.53 .53 0 0 1-.8-.5zM108.7 123.2a.77 .77 0 0 1 1.3 .3l-.3 .4h-.3a.53 .53 0 0 1-.8-.5zM108.9 133.5a.48 .48 0 0 0-.3 .6 .48 .48 0 0 0 .5 .4 .54 .54 0 0 0 .7-.2 .54 .54 0 0 0-.1-.7l-.1-.1M109.2 132.2v.9M109.2 135.1v.5M109.4 126.9v1.1M109.5 121.8v.7"/>
<path d="M110 128.4v.9l-1-.9-.4 .3 .1 .4 .2 .1M110 121.7l-1.4 .5 1.4 .5M110 125.5l-1.4 .9M111.1 137.4v.8h1.2v-.8M111.1 132.8h1.2l-1.2 .9h1.2M111.1 126.6h1.2l-1.2 .9h1.2M111.1 123v-.7l.4 .4a.45 .45 0 0 1 .6-.5 .45 .45 0 0 1 .2 .8l-.2 .1M111.1 138.9h1.2M111.1 138.4v.9M111.1 134.2h1.2M111.1 125.3a.66 .66 0 0 1 .8-.2 .66 .66 0 0 1 .4 .8 .66 .66 0 0 1-.8 .2 .66 .66 0 0 1-.4-.8zM111.2 129l-.1 .3v.5h.4l.3-.6 .4-.2 .1 .3v.5l-.1 .1"/>
<path d="M111.6 137v-.7l-.4-.1-.1 .8h1.2M111.6 137.7v.5M111.8 123.6v1.1M111.9 131.5v.6M112.3 134.7h-1.2l1.2 .5-1.2 .5h1.2M112.3 131.3l-1.2 .5 1.2 .5M112.3 130.2v.7h-1.2M112.3 136.1l-.7 .5M115.4 139.7v.8h1.3M115.4 129.4l1.3 .5-1.3 .4M115.4 128.3v.8h1.3v-.8M115.4 125.7l1.3 .5-1.3 .5"/>
<path d="M115.4 124.7v.8h1.3M115.5 137.3a.66 .66 0 0 1 .8-.2 .66 .66 0 0 1 .3 .7 .66 .66 0 0 1-.8 .3 .66 .66 0 0 1-.3-.8zM115.5 123.7a.7 .7 0 0 1 .6-.2 .7 .7 0 0 1 .6 .5v.4h-1.3zM115.6 133.2l-.2 .3 .2 .5h.2l.3-.7h.5l.1 .4-.2 .3M116 139.4v-.8l-.4-.1-.2 .3v.6h1.3M116 125v.5M116 128.6v.5M116 140v.5M116.3 130.9v.6M116.7 135.7h-1.3l1.3 .5-1.3 .5h1.3M116.7 132v.8h-1.3M116.7 130.7l-1.3 .5 1.3 .5"/>
<path d="M116.7 121.6h-1.3l.2 .3M116.7 138.5l-.7 .4M117.8 138v.8h1.3v-.8M117.8 133.4h1.3l-1.3 .9h1.3M117.8 127.2h1.3l-1.3 .9h1.3M117.8 139.4h1.3M117.8 139v.9M117.8 134.8h1.3M117.9 125.9a.66 .66 0 0 1 .8-.2 .66 .66 0 0 1 .4 .7 .71 .71 0 0 1-.8 .3 .71 .71 0 0 1-.5-.6zM118 129.6a.46 .46 0 0 0-.2 .5 .46 .46 0 0 0 .3 .4l.2-.1 .2-.5 .2-.3h.2l.2 .3v.5l-.2 .1M118.3 121.6a.42 .42 0 0 1 .4 .6 .42 .42 0 0 1-.7 .2 .42 .42 0 0 1 0-.7 .65 .65 0 0 1 .8-.1 .65 .65 0 0 1 .3 .7l-.2 .1M118.4 137.6v-.7l-.5-.1-.1 .8h1.3"/>
<path d="M118.4 138.3v.5M118.5 124.2v1.1M118.7 132.1v.6M119.1 135.3h-1.3l1.3 .5-1.3 .5h1.3M119.1 131.9l-1.3 .5 1.3 .5M119.1 130.8v.7h-1.3M119.1 122.8v.9l-.8-.8h-.4l-.1 .5 .3 .3M119.1 136.7l-.7 .5M160.1 121l1.5 1M160.9 120.6v-.6a.36 .36 0 0 0-.2-.4 .36 .36 0 0 0-.4 .1l-.2 .3v.6h1.5M161.6 121l-1.5 1M165.7 120.2l.3-.3v1.5"/>
<path d="M170.6 127.1v.6l.6 .1a.49 .49 0 0 1 0-.7 .49 .49 0 0 1 .7 .1 .49 .49 0 0 1-.2 .7M170.7 128.4a.48 .48 0 0 0 .1 .7h.2l.2-.4a.38 .38 0 0 1 .4-.4 .38 .38 0 0 1 .4 .3l-.2 .5a.39 .39 0 0 1-.4 .1 .39 .39 0 0 1-.2-.4l-.1-.3a.27 .27 0 0 0-.2-.2 .27 .27 0 0 0-.2 .1zM170.8 130.9a.54 .54 0 0 0 0 .9l.3-.1 .3-.6 .2-.2h.2l.2 .3-.2 .6M171.3 133.2l-.1-.7-.3-.2-.3 .3v.6h1.4M171.5 129.5v1l-.9-.7h1.4M172 132.3l-.7 .5M172.5 120.3a.44 .44 0 0 1 .4-.4 .44 .44 0 0 1 .5 .3l-.2 .5-.7 .7h.9M185.9 126a.52 .52 0 0 0-.5-.2 .52 .52 0 0 0-.5 .3l.2 .2 .6 .3 .2 .4a.59 .59 0 0 1-1 0M186.2 125.8v1.4h.8M187.4 127.2l.5-1.4 .5 1.4M187.6 126.7h.6M188.4 128.3l.3-.2a.7 .7 0 0 1 .6 .7 .7 .7 0 0 1-.6 .7l-.4-.6z"/>
<path d="M188.8 125.8l.6 1.4 .5-1.4M188.9 131.4v-.2a.42 .42 0 0 0-.6 .2 .7 .7 0 0 0 .3 1.2 .41 .41 0 0 0 .4-.6 .41 .41 0 0 0-.7-.1l-.1 .2M189.4 132h1.1M190.1 126.4h.6M190.4 128.1v1.4l-.8-1.4v1.4M191 125.8h-.9v1.4h.9M191.8 132.1h-.9l.6-.9v1.4M192 127.8l-1.1 2.2M192.3 128.3l.3-.2a.7 .7 0 0 1 .6 .7 .7 .7 0 0 1-.6 .7l-.4-.6zM192.7 125.8l.5 1.4 .5-1.4M193.2 130.9l-1.1 2.1M193.5 128.7h.5"/>
<path d="M193.6 131.2h.6l-.3 .5a.43 .43 0 0 1 .3 .7 .43 .43 0 0 1-.8-.1M194 126.4h.5M194.3 128.1h-.8v1.4M194.6 128.7h.5M194.8 125.8h-.8v1.4M195.2 125.8h.4a.75 .75 0 0 1 .5 .7 .75 .75 0 0 1-.5 .7h-.4zM195.2 131.2l-.1 1.3h-.4l-.1-.4M195.4 128.1h-.8v1.4M197.9 126.1l.3-.3 .4 .1v.4l-.8 .9h1M201.7 126a.52 .52 0 0 0-.5-.2 .52 .52 0 0 0-.4 .3l.2 .2 .6 .3 .1 .4a.58 .58 0 0 1-.9 0M202.2 125.8v1.4h.8M203.3 127.2l.5-1.4 .5 1.4"/>
<path d="M203.5 126.7h.6M204.7 125.8l.5 1.4 .6-1.4M205.9 128.1h.9M206.1 126.4h.5M206.3 131.4v-.2a.45 .45 0 0 0-.6 .2v1a.4 .4 0 0 0 .6 0 .4 .4 0 0 0 0-.6 .4 .4 0 0 0-.6 .1l-.1 .2M206.3 128.1v1.4M206.8 132h1.1M206.9 125.8h-.8v1.4h.8M207 128.7h.7l.1-.5-.8-.1v1.4M207.4 128.7l.4 .8M208.3 128.1v1.4M208.4 131.5a.36 .36 0 0 1 .5-.3 .36 .36 0 0 1 .2 .5l-.7 .9h.8"/>
<path d="M208.6 125.8l.5 1.4 .5-1.4M208.7 128.8l.8-.1v-.5l-.8-.1v1.4M209.9 126.4h.5M210.2 131.2l-.1 1.2-.3 .2-.2-.2v-.3M210.7 125.8h-.8v1.4M211.1 125.8h.5a.75 .75 0 0 1 .4 .7 .75 .75 0 0 1-.4 .7h-.5zM213.8 126.1l.3-.3 .4 .1a.39 .39 0 0 1-.1 .6l-.6 .7h.8M88.4 141v.8h1.2M89 140.7l-.1-.7-.5-.1v.8h1.2M89 141.3v.5"/>
</g>
<g font-size="2.2">
<text x="33.7" y="15.5">16</text>
<text x="49" y="15.5">15</text>
<text x="64.4" y="15.5">14</text>
<text x="79.9" y="15.5">13</text>
<text x="95.2" y="15.5">12</text>
<text x="110.6" y="15.5">11</text>
<text x="126" y="15.5">10</text>
<text x="141.4" y="15.5">9</text>
<text x="156.8" y="15.5">8</text>
<text x="172.2" y="15.5">7</text>
<text x="187.6" y="15.5">6</text>
<text x="203" y="15.5">5</text>
<text x="218.4" y="15.5">4</text>
<text x="233.7" y="15.5">3</text>
<text x="249.1" y="15.5">2</text>
<text x="265.5" y="15.5">1</text>
<text x="23.9" y="23.5">M</text>
<text x="28.4" y="20.5">PLEASE ASK IF IN DOUBT</text>
<text x="276.7" y="23.5">M</text>
<text x="24.1" y="38.1">L</text>
<text x="276.8" y="38.1">L</text>
<text x="24.1" y="52.7">K</text>
<text x="276.8" y="52.7">K</text>
<text x="24.1" y="67.4">J</text>
<text x="276.8" y="67.4">J</text>
<text x="24.1" y="82">H</text>
<text x="276.8" y="82">H</text>
<text x="24.1" y="96.6">G</text>
<text x="276.8" y="96.6">G</text>
<text x="24.1" y="111.3">F</text>
<text x="276.8" y="111.3">F</text>
<text x="24.1" y="125.9">E</text>
<text x="276.8" y="125.9">E</text>
<text x="24.1" y="140.5">D</text>
<text x="276.8" y="140.5">D</text>
<text x="24.1" y="155.2">C</text>
<text x="276.8" y="155.2">C</text>
<text x="24.1" y="169.8">B</text>
<text x="198.7" y="172">PRODUCT</text>
<text x="276.8" y="169.8">B</text>
<text x="198.9" y="175.6">DRN.</text>
<text x="198.9" y="178.4">CHD.</text>
<text x="29.4" y="185.8">00</text>
<text x="29.4" y="183.3">AB</text>
<text x="50.6" y="185.8">ORIGINAL ISSUE</text>
<text x="50.6" y="183.3">AS BUILT</text>
<text x="94.6" y="185.8">KS</text>
<text x="94.6" y="183.2">KS</text>
<text x="198.9" y="181.7">APPD.</text>
<text x="199" y="184.5">SCALE</text>
<text x="228.2" y="181">DESCR.</text>
<text x="247.2" y="181.9">FOR 3x37KW VFD</text>
<text x="24.1" y="186.4">A</text>
<text x="29.4" y="190.1">REV. NO.</text>
<text x="50.6" y="190.1">DESCRIPTION OF REVISION</text>
<text x="94.6" y="191.6">SIGN</text>
<text x="105.5" y="191.6">DATE</text>
<text x="228.4" y="188.7">DRAWING</text>
<text x="228.4" y="191.3">NUMBER</text>
<text x="243.1" y="189.4">CP133RB22166222</text>
<text x="276.8" y="186.4">A</text>
<text x="33.7" y="194.9">16</text>
<text x="49" y="194.9">15</text>
<text x="64.4" y="194.9">14</text>
<text x="79.9" y="194.9">13</text>
<text x="95.2" y="194.9">12</text>
<text x="110.6" y="194.9">11</text>
<text x="126" y="194.9">10</text>
<text x="141.4" y="194.9">9</text>
<text x="156.8" y="194.9">8</text>
<text x="172.2" y="194.9">7</text>
<text x="187.6" y="194.9">6</text>
<text x="203" y="194.9">5</text>
<text x="218.4" y="194.9">4</text>
<text x="233.7" y="194.9">3</text>
<text x="249.1" y="194.9">2</text>
<text x="265.5" y="194.9">1</text>
</g>
<text font-size="1.9" x="112.7" y="184.8">XYLEM WATER SOLUTIONS INDIA PVT.LTD</text>
<g font-size="1.8">
<text x="157.9" y="173">ALL DIMENSIONS ARE IN mm OTHERWISE</text>
<text x="158.4" y="176">SPECIFIED.</text>
<text x="157.9" y="180.7">THIS DRAWING IS THE PROPERTY OF</text>
<text x="157.9" y="183.9">XYLEM WATER SOLUTIONS INDIA PVT.LTD.</text>
<text x="157.9" y="190.3">WITHOUT THEIR PERMISSION IN WRITING.</text>
<text x="158" y="187.2">AND MUST NOT BE USED OR COPIED</text>
</g>
<g font-size="1.6">
<text x="213.7" y="178.5">KMG</text>
<text x="213.7" y="175.3">SMJ</text>
<text x="213.7" y="181.7">KS</text>
</g>
<text font-size="1.4" x="112.7" y="186.9">PLOT NO 731,GIDC SAVLI,MANJUSAR-SAVLI ROAD</text>
</svg>
